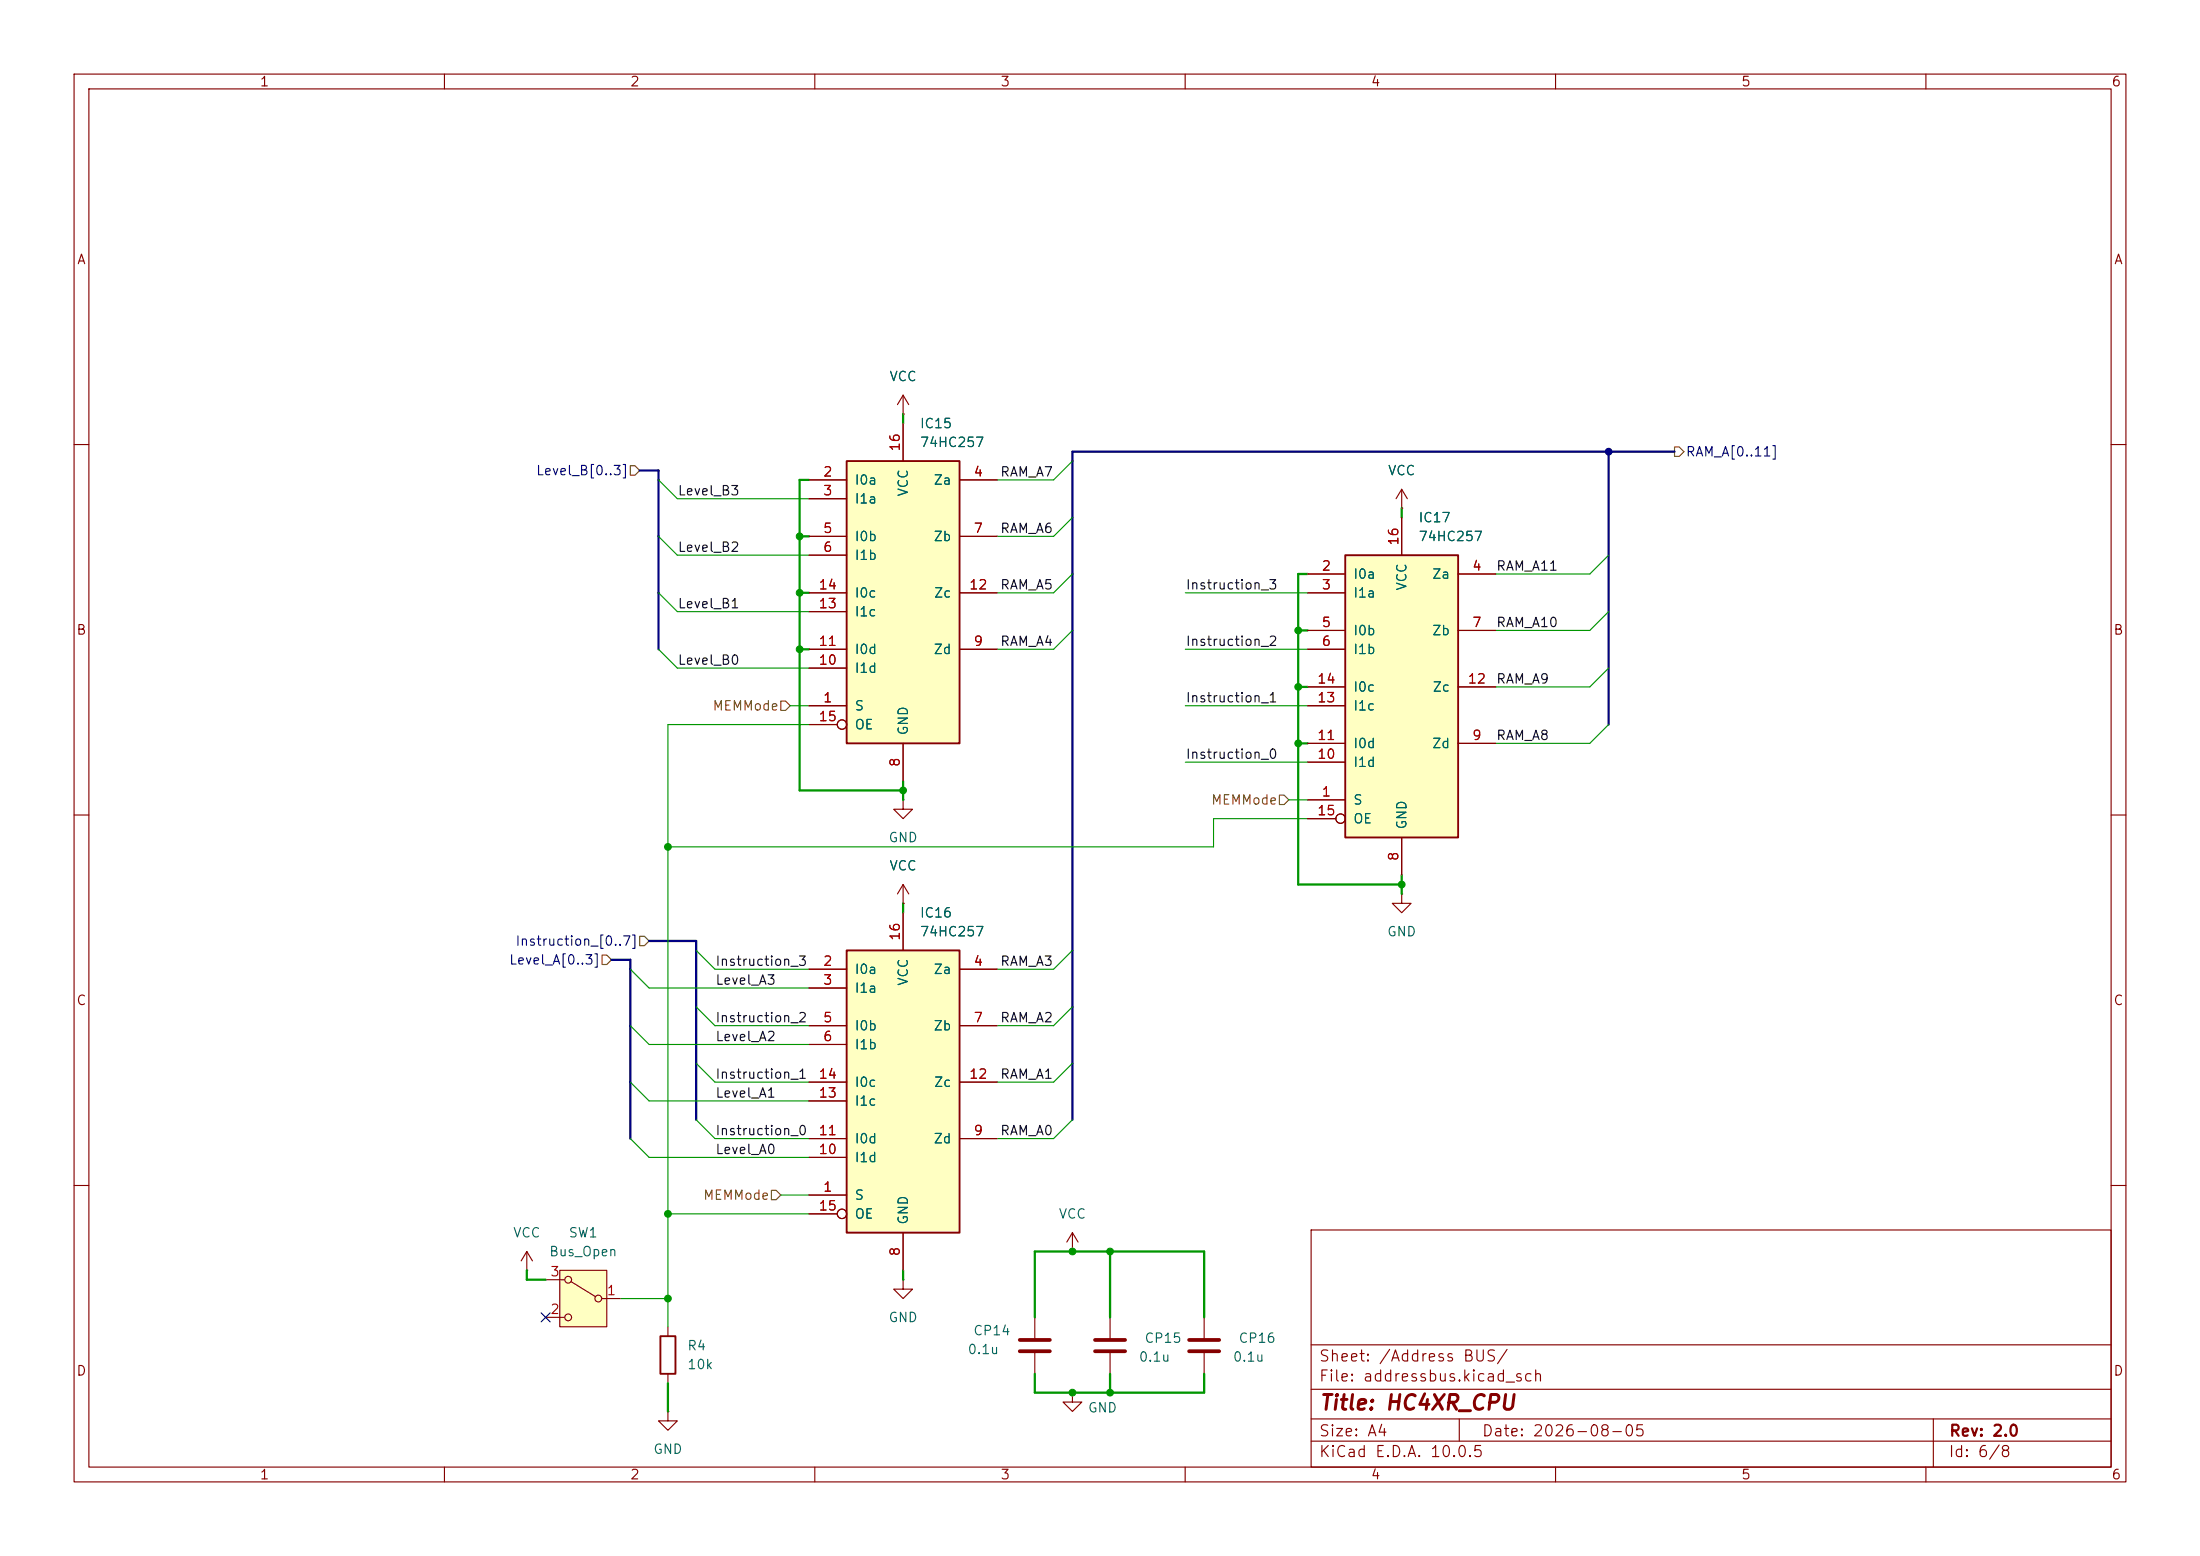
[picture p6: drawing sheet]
<svg xmlns="http://www.w3.org/2000/svg" width="297mm" height="210mm" viewBox="0 0 297 210" stroke-linecap="round" stroke-linejoin="round" font-family="sans-serif">
<g fill="none" stroke="#840000" stroke-width=".15">
<path d="M10 10h277v190h-277zM12 12h273v186h-273zM60 10v2M110 10v2M160 10v2M210 10v2M260 10v2M10 60h2M285 60h2M10 110h2M121.9 119.4l-.7 1.3M121.9 119.4l.8 1.3"/>
<path d="M121.9 119.4v2.5M285 110h2M121.9 121.9h.1M10 160h2M177 166h108v32h-108zM285 160h2M60 198v2M90.2 190.5v1.3h1.2l-1.2 1.2-1.3-1.2h1.3M90.2 190.5h.1M110 198v2M160 198v2M177 194.5h108"/>
<path d="M177 191.5h108M177 187.5h108M177 181.5h108M197 191.5v3M210 198v2M260 198v2M261 191.5v6.5"/>
</g>
<path d="M114.3 128.3h15.2v38.1h-15.2z" fill="#ffffc2"/>
<path d="M114.3 128.3h15.2v38.1h-15.2zM89.2 180.3h2v5.1h-2z" fill="none" stroke="#840000" stroke-width=".25"/>
<g fill="none" stroke="#840000" stroke-width=".15">
<path d="M189.2 68.6h.1M189.2 66l-.7 1.3M189.2 66l.8 1.3M189.2 66v2.6M109.2 130.8h5.1M109.2 133.4h5.1M109.2 138.4h5.1M121.9 123.2v5.1M129.5 130.8h5.1M129.5 138.4h5.1M189.2 120.7v1.2h1.3l-1.3 1.3-1.2-1.3h1.2M189.2 120.7h.1"/>
<path d="M109.2 141h5.1M109.2 153.7h5.1M109.2 156.2h5.1M109.2 146.1h5.1M109.2 148.6h5.1M129.5 153.7h5.1M129.5 146.1h5.1M71.1 171.5h.1M71.1 168.9l-.7 1.3M71.1 168.9l.8 1.3M71.1 168.9v2.6M90.2 179.1v1.2"/>
<path d="M109.2 161.3h5.1M109.2 163.8h3.8M121.9 166.4v5.1M144.8 168.9h.1M144.8 166.4l-.8 1.2M144.8 166.4l.7 1.2M144.8 166.4v2.5M90.2 185.4v1.3"/>
<circle cx="113.7" cy="163.8" r=".63"/>
</g>
<path d="M114.3 62.2h15.2v38.1h-15.2z" fill="#ffffc2"/>
<path d="M114.3 62.2h15.2v38.1h-15.2z" fill="none" stroke="#840000" stroke-width=".25"/>
<g fill="none" stroke="#840000" stroke-width=".15">
<path d="M121.9 57.2v5M109.2 64.8h5.1M109.2 67.3h5.1M109.2 72.4h5.1M109.2 74.9h5.1M129.5 64.8h5.1M129.5 72.4h5.1M109.2 95.3h5.1M109.2 87.6h5.1M109.2 90.2h5.1M109.2 80h5.1M109.2 82.6h5.1"/>
<path d="M109.2 97.8h3.8M129.5 87.6h5.1M129.5 80h5.1M121.9 100.3v5.1M121.9 172.7v1.3h1.3l-1.3 1.3-1.3-1.3h1.3M121.9 172.7h.1M139.7 177.8v2.8M139.7 182.6v2.8M144.8 188v1.2h1.2l-1.2 1.3-1.3-1.3h1.3M144.8 188h.1"/>
<circle cx="113.7" cy="97.8" r=".63"/>
</g>
<path d="M137.7 180.8h4M137.7 182.4h4" fill="none" stroke="#840000" stroke-width=".51"/>
<path d="M181.6 74.9h15.2v38.1h-15.2z" fill="#ffffc2"/>
<path d="M181.6 74.9h15.2v38.1h-15.2z" fill="none" stroke="#840000" stroke-width=".25"/>
<g fill="none" stroke="#840000" stroke-width=".15">
<path d="M121.9 55.9h.1M121.9 53.3l-.7 1.3M121.9 53.3l.8 1.3M121.9 53.3v2.6M176.5 77.5h5.1M189.2 69.9v5M196.8 77.5h5.1M176.5 80h5.1M176.5 85.1h5.1M176.5 87.6h5.1M176.5 92.7h5.1M176.5 95.3h5.1"/>
<path d="M196.8 85.1h5.1M196.8 92.7h5.1M121.9 108v1.2h1.3l-1.3 1.3-1.3-1.3h1.3M121.9 108h.1M176.5 108h5.1M176.5 100.3h5.1M176.5 102.9h5.1M176.5 110.5h3.8M189.2 113v5.1M196.8 100.3h5.1M149.9 177.8v2.8M162.6 177.8v2.8"/>
<path d="M149.9 182.6v2.8M162.6 182.6v2.8"/>
<circle cx="181" cy="110.5" r=".63"/>
</g>
<path d="M147.8 180.8h4.1M147.8 182.4h4.1M160.5 180.8h4.1M160.5 182.4h4.1" fill="none" stroke="#840000" stroke-width=".51"/>
<path d="M75.6 171.5h6.3v7.6h-6.3z" fill="#ffffc2"/>
<g fill="none" stroke="#840000" stroke-width=".15">
<path d="M121.9 55.9h.1M121.9 57.2v5M109.2 64.8h5.1M109.2 67.3h5.1M109.2 72.4h5.1M109.2 74.9h5.1M129.5 64.8h5.1M129.5 72.4h5.1M176.5 77.5h5.1M189.2 68.6h.1M189.2 69.9v5M196.8 77.5h5.1"/>
<path d="M109.2 95.3h5.1M109.2 87.6h5.1M109.2 90.2h5.1M109.2 80h5.1M109.2 82.6h5.1M109.2 97.8h3.8M129.5 87.6h5.1M129.5 80h5.1M176.5 95.3h5.1M176.5 87.6h5.1M176.5 80h5.1M176.5 85.1h5.1"/>
<path d="M176.5 92.7h5.1M196.8 85.1h5.1M196.8 92.7h5.1M121.9 100.3v5.1M176.5 108h5.1M176.5 100.3h5.1M176.5 102.9h5.1M176.5 110.5h3.8M189.2 113v5.1M196.8 100.3h5.1M109.2 130.8h5.1M109.2 133.4h5.1"/>
<path d="M109.2 138.4h5.1M121.9 121.9h.1M121.9 123.2v5.1M129.5 130.8h5.1M129.5 138.4h5.1M109.2 141h5.1M109.2 153.7h5.1M109.2 156.2h5.1M109.2 146.1h5.1M109.2 148.6h5.1M129.5 153.7h5.1M129.5 146.1h5.1"/>
<path d="M73.7 177.8h2.5M73.7 172.7h2.5M75.6 171.5h6.3v7.6h-6.3zM77.1 173l3.3 2M81.3 175.3h2.5M109.2 161.3h5.1M109.2 163.8h3.8M121.9 166.4v5.1"/>
<circle cx="113.7" cy="97.8" r=".63"/>
<circle cx="181" cy="110.5" r=".63"/>
<circle cx="76.7" cy="172.7" r=".46"/>
<circle cx="76.7" cy="177.8" r=".46"/>
<circle cx="80.8" cy="175.3" r=".46"/>
<circle cx="113.7" cy="163.8" r=".63"/>
</g>
<path d="M85.1 62.9h.6l.7 .6-.7 .6h-.6zM226.1 60.3h.6l.6 .7-.6 .6h-.6zM105.4 94.6h.6l.7 .7-.7 .6h-.6zM172.7 107.3h.7l.6 .7-.6 .6h-.7zM81.3 128.9h.6l.6 .6-.6 .7h-.6zM86.4 126.4h.6l.6 .6-.6 .6h-.6zM104.1 160.7h.7l.6 .6-.6 .6h-.7z" fill="none" stroke="#725600" stroke-width=".15"/>
<path d="M86.4 63.5h2.5v24.1M217.2 61v36.8M226.1 61h-81.3v90.1M82.5 129.5h2.6v24.2M87.6 127h6.4v24.1" fill="none" stroke="#000084" stroke-width=".3"/>
<g fill="none" stroke="#009600" stroke-width=".3">
<path d="M121.9 55.9v1.3M107.9 72.4h1.3M109.2 64.8h-1.3v41.9h14M176.5 77.5h-1.2v41.9h13.9M189.2 68.6v1.3M107.9 80h1.3M107.9 87.6h1.3M175.3 85.1h1.2M175.3 92.7h1.2M121.9 105.4v2.6M175.3 100.3h1.2M189.2 118.1v2.6"/>
<path d="M121.9 121.9v1.3M71.1 171.5v1.2h2.6M121.9 171.5v1.2M139.7 177.8v-8.9h22.9v8.9M149.9 168.9v8.9M90.2 186.7v3.8M139.7 185.4v2.6h22.9v-2.6M149.9 185.4v2.6"/>
</g>
<g fill="none" stroke="#009600" stroke-width=".15">
<path d="M88.9 72.4l2.5 2.5h17.8M88.9 64.8l2.5 2.5h17.8M144.8 62.2l-2.6 2.6h-7.6M144.8 69.9l-2.6 2.5h-7.6M144.8 77.5l-2.6 2.5h-7.6M217.2 74.9l-2.6 2.6h-12.7M88.9 87.6l2.5 2.6h17.8M88.9 80l2.5 2.6h17.8M106.7 95.3h2.5M109.2 97.8h-19v81.3M144.8 85.1l-2.6 2.5h-7.6M160 87.6h16.5"/>
<path d="M160 95.3h16.5M160 80h16.5M217.2 90.2l-2.6 2.5h-12.7M217.2 97.8l-2.6 2.5h-12.7M217.2 82.6l-2.6 2.5h-12.7M160 102.9h16.5M174 108h2.5M176.5 110.5h-12.7v3.8h-73.6M85.1 138.4l2.5 2.6h21.6M85.1 130.8l2.5 2.6h21.6M94 128.3l2.5 2.5h12.7M94 135.9l2.5 2.5h12.7"/>
<path d="M144.8 128.3l-2.6 2.5h-7.6M144.8 135.9l-2.6 2.5h-7.6M85.1 146.1l2.5 2.5h21.6M85.1 153.7l2.5 2.5h21.6M94 143.5l2.5 2.6h12.7M94 151.1l2.5 2.6h12.7M144.8 143.5l-2.6 2.6h-7.6M144.8 151.1l-2.6 2.6h-7.6M83.8 175.3h6.4M90.2 163.8h19M105.4 161.3h3.8"/>
</g>
<path d="M73.1 177.2l1.2 1.2M74.3 177.2l-1.2 1.2" fill="none" stroke="#000084" stroke-width=".15"/>
<g fill="#009600" stroke="#009600" stroke-width=".14">
<circle cx="90.2" cy="163.8" r=".46"/>
<circle cx="90.2" cy="175.3" r=".46"/>
<circle cx="107.9" cy="72.4" r=".46"/>
<circle cx="107.9" cy="80" r=".46"/>
<circle cx="107.9" cy="87.6" r=".46"/>
<circle cx="121.9" cy="106.7" r=".46"/>
<circle cx="175.3" cy="85.1" r=".46"/>
<circle cx="149.9" cy="188" r=".46"/>
<circle cx="144.8" cy="188" r=".46"/>
<circle cx="149.9" cy="168.9" r=".46"/>
<circle cx="175.3" cy="92.7" r=".46"/>
<circle cx="175.3" cy="100.3" r=".46"/>
<circle cx="189.2" cy="119.4" r=".46"/>
<circle cx="144.8" cy="168.9" r=".46"/>
<circle cx="90.2" cy="114.3" r=".46"/>
</g>
<circle cx="217.2" cy="61" r=".46" fill="#000084" stroke="#000084" stroke-width=".14"/>
<text font-size="2" fill="#840000" x="178" y="190.8">Title: HC4XR_CPU</text>
<g font-size="1.5" fill="#840000">
<text x="178" y="184.1">Sheet: /Address BUS/</text>
<text x="178" y="186.8">File: addressbus.kicad_sch</text>
<text x="178" y="197">KiCad E.D.A. 10.0.5</text>
<text x="178" y="194.2">Size: A4</text>
<text x="200" y="194.2">Date: 2026-08-05</text>
<text x="263" y="197">Id: 6/8</text>
<text x="263" y="194.2">Rev: 2.0</text>
</g>
<g font-size="1.3" fill="#840000">
<text x="35" y="12">1</text>
<text x="85" y="12">2</text>
<text x="135" y="12">3</text>
<text x="185" y="12">4</text>
<text x="235" y="12">5</text>
<text x="285" y="12">6</text>
<text x="10.3" y="36">A</text>
<text x="285.3" y="36">A</text>
<text x="10.2" y="86">B</text>
<text x="285.2" y="86">B</text>
<text x="10.2" y="136">C</text>
<text x="285.2" y="136">C</text>
<text x="10.2" y="186">D</text>
<text x="285.2" y="186">D</text>
<text x="35" y="200">1</text>
<text x="85" y="200">2</text>
<text x="135" y="200">3</text>
<text x="185" y="200">4</text>
<text x="235" y="200">5</text>
<text x="285" y="200">6</text>
</g>
<g font-size="1.3" fill="#006464">
<text x="120" y="51.8">VCC</text>
<text x="124.1" y="58.1">IC15</text>
<text x="115.3" y="65.7">I0a</text>
<text x="124.1" y="60.7">74HC257</text>
<text x="125.9" y="65.7">Za</text>
<text x="187.3" y="64.5">VCC</text>
<text x="115.3" y="68.3">I1a</text>
<text x="122.9" y="67.1" transform="rotate(-90 122.9 67.1)">VCC</text>
<text x="191.4" y="70.8">IC17</text>
<text x="115.3" y="73.4">I0b</text>
<text x="115.3" y="75.9">I1b</text>
<text x="125.9" y="73.4">Zb</text>
<text x="191.4" y="73.4">74HC257</text>
<text x="115.3" y="83.5">I1c</text>
<text x="115.3" y="81">I0c</text>
<text x="126" y="81">Zc</text>
<text x="182.6" y="78.4">I0a</text>
<text x="182.6" y="81">I1a</text>
<text x="190.2" y="79.8" transform="rotate(-90 190.2 79.8)">VCC</text>
<text x="193.2" y="78.4">Za</text>
<text x="115.3" y="88.6">I0d</text>
<text x="125.9" y="88.6">Zd</text>
<text x="182.6" y="86.1">I0b</text>
<text x="182.6" y="88.6">I1b</text>
<text x="193.2" y="86.1">Zb</text>
<text x="115.3" y="91.1">I1d</text>
<text x="182.6" y="93.7">I0c</text>
<text x="193.3" y="93.7">Zc</text>
<text x="115.3" y="96.2">S</text>
<text x="115.3" y="98.8">OE</text>
<text x="122.9" y="99.3" transform="rotate(-90 122.9 99.3)">GND</text>
<text x="182.6" y="101.3">I0d</text>
<text x="182.6" y="96.2">I1c</text>
<text x="193.2" y="101.3">Zd</text>
<text x="182.6" y="103.8">I1d</text>
<text x="119.9" y="114">GND</text>
<text x="182.6" y="108.9">S</text>
<text x="182.6" y="111.5">OE</text>
<text x="190.2" y="112" transform="rotate(-90 190.2 112)">GND</text>
<text x="120" y="117.8">VCC</text>
<text x="124.1" y="124.2">IC16</text>
<text x="115.3" y="131.8">I0a</text>
<text x="124.1" y="126.7">74HC257</text>
<text x="125.9" y="131.8">Za</text>
<text x="187.2" y="126.7">GND</text>
<text x="115.3" y="134.3">I1a</text>
<text x="122.9" y="133.1" transform="rotate(-90 122.9 133.1)">VCC</text>
<text x="115.3" y="139.4">I0b</text>
<text x="115.3" y="141.9">I1b</text>
<text x="125.9" y="139.4">Zb</text>
<text x="115.3" y="149.6">I1c</text>
<text x="115.3" y="147">I0c</text>
<text x="126" y="147">Zc</text>
<text x="115.3" y="154.6">I0d</text>
<text x="125.9" y="154.6">Zd</text>
<text x="115.3" y="157.2">I1d</text>
<text x="69.2" y="167.3">VCC</text>
<text x="76.7" y="167.3">SW1</text>
<text x="115.3" y="162.3">S</text>
<text x="115.3" y="164.8">OE</text>
<text x="122.9" y="165.4" transform="rotate(-90 122.9 165.4)">GND</text>
<text x="142.8" y="164.8">VCC</text>
<text x="74" y="169.9">Bus_Open</text>
<text x="119.9" y="178.8">GND</text>
<text x="92.7" y="182.6">R4</text>
<text x="92.7" y="185.1">10k</text>
<text x="130.5" y="183.1">0.1u</text>
<text x="131.3" y="180.5">CP14</text>
<text x="153.7" y="184.1">0.1u</text>
<text x="154.4" y="181.6">CP15</text>
<text x="166.4" y="184.1">0.1u</text>
<text x="167.1" y="181.6">CP16</text>
<text x="146.8" y="191">GND</text>
<text x="88.1" y="196.5">GND</text>
</g>
<g font-size="1.3" fill="#000084">
<text x="72.3" y="64.5">Level_B[0..3]</text>
<text x="227.5" y="61.9">RAM_A[0..11]</text>
<text x="68.6" y="130.5">Level_A[0..3]</text>
<text x="69.5" y="128">Instruction_[0..7]</text>
</g>
<g font-size="1.3" fill="#a90000">
<text x="111" y="64.6">2</text>
<text x="121.8" y="61" transform="rotate(-90 121.8 61)">16</text>
<text x="131.3" y="64.6">4</text>
<text x="111" y="67.2">3</text>
<text x="111" y="72.3">5</text>
<text x="111" y="74.8">6</text>
<text x="131.3" y="72.3">7</text>
<text x="178.3" y="77.3">2</text>
<text x="189.1" y="73.7" transform="rotate(-90 189.1 73.7)">16</text>
<text x="198.7" y="77.3">4</text>
<text x="110.4" y="82.4">13</text>
<text x="110.4" y="79.9">14</text>
<text x="130.7" y="79.9">12</text>
<text x="178.3" y="79.9">3</text>
<text x="110.4" y="87.5">11</text>
<text x="131.3" y="87.5">9</text>
<text x="178.3" y="85">5</text>
<text x="178.3" y="87.5">6</text>
<text x="198.7" y="85">7</text>
<text x="110.4" y="90">10</text>
<text x="111" y="95.1">1</text>
<text x="177.7" y="95.1">13</text>
<text x="177.7" y="92.6">14</text>
<text x="198.1" y="92.6">12</text>
<text x="110.4" y="97.7">15</text>
<text x="177.7" y="100.2">11</text>
<text x="198.7" y="100.2">9</text>
<text x="121.8" y="103.6" transform="rotate(-90 121.8 103.6)">8</text>
<text x="177.7" y="102.7">10</text>
<text x="178.3" y="107.8">1</text>
<text x="177.7" y="110.4">15</text>
<text x="189.1" y="116.3" transform="rotate(-90 189.1 116.3)">8</text>
<text x="111" y="130.7">2</text>
<text x="121.8" y="127.1" transform="rotate(-90 121.8 127.1)">16</text>
<text x="131.3" y="130.7">4</text>
<text x="111" y="133.2">3</text>
<text x="111" y="138.3">5</text>
<text x="111" y="140.8">6</text>
<text x="131.3" y="138.3">7</text>
<text x="110.4" y="148.5">13</text>
<text x="110.4" y="145.9">14</text>
<text x="130.7" y="145.9">12</text>
<text x="110.4" y="153.5">11</text>
<text x="131.3" y="153.5">9</text>
<text x="110.4" y="156.1">10</text>
<text x="111" y="161.2">1</text>
<text x="110.4" y="163.7">15</text>
<text x="74.2" y="172.6">3</text>
<text x="121.8" y="169.6" transform="rotate(-90 121.8 169.6)">8</text>
<text x="74.2" y="177.7">2</text>
<text x="81.8" y="175.1">1</text>
</g>
<g font-size="1.3" fill="#0f0f0f">
<text x="134.9" y="64.6">RAM_A7</text>
<text x="91.4" y="67.2">Level_B3</text>
<text x="91.4" y="74.8">Level_B2</text>
<text x="134.9" y="72.3">RAM_A6</text>
<text x="201.9" y="77.3">RAM_A11</text>
<text x="91.4" y="82.4">Level_B1</text>
<text x="134.9" y="79.9">RAM_A5</text>
<text x="160" y="79.9">Instruction_3</text>
<text x="134.9" y="87.5">RAM_A4</text>
<text x="160" y="87.5">Instruction_2</text>
<text x="201.9" y="85">RAM_A10</text>
<text x="91.4" y="90">Level_B0</text>
<text x="160" y="95.1">Instruction_1</text>
<text x="201.9" y="92.6">RAM_A9</text>
<text x="201.9" y="100.2">RAM_A8</text>
<text x="160" y="102.7">Instruction_0</text>
<text x="96.5" y="130.7">Instruction_3</text>
<text x="134.9" y="130.7">RAM_A3</text>
<text x="96.5" y="133.2">Level_A3</text>
<text x="96.5" y="140.8">Level_A2</text>
<text x="96.5" y="138.3">Instruction_2</text>
<text x="134.9" y="138.3">RAM_A2</text>
<text x="96.5" y="145.9">Instruction_1</text>
<text x="96.5" y="148.5">Level_A1</text>
<text x="134.9" y="145.9">RAM_A1</text>
<text x="96.5" y="153.5">Instruction_0</text>
<text x="134.9" y="153.5">RAM_A0</text>
<text x="96.5" y="156.1">Level_A0</text>
</g>
<g font-size="1.3" fill="#725600">
<text x="96.1" y="96.2">MEMMode</text>
<text x="163.4" y="108.9">MEMMode</text>
<text x="94.8" y="162.3">MEMMode</text>
</g>
</svg>
